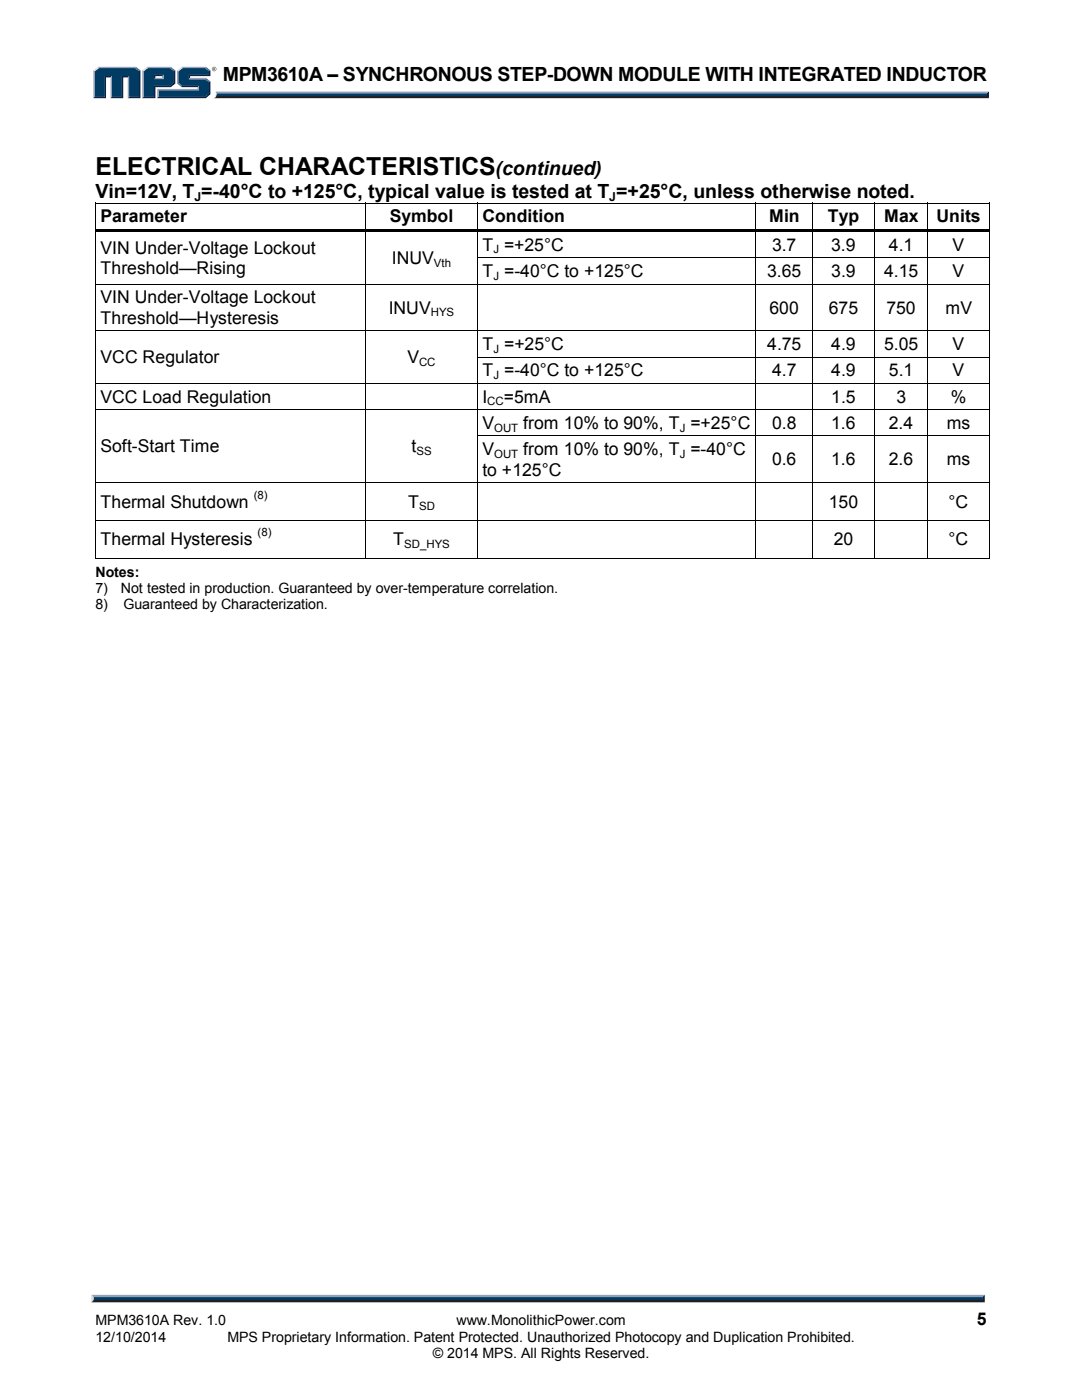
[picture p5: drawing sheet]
<svg xmlns="http://www.w3.org/2000/svg" width="216mm" height="279mm" viewBox="0 0 216 279" stroke-linecap="round" stroke-linejoin="round" font-family="sans-serif">
<path d="M43 18.3h154.3l-.4 .7h-153.7z" fill="#94a0b9"/>
<path d="M43.2 19l153.7-.1 .4 .7h-154.7l.4-.3z" fill="#231f20"/>
<path d="M196.9 18.7l.4-.4v1.3l-.4-.4z" fill="#001339"/>
<path d="M43.2 18.7h153.7v.5h-153.8z" fill="#003b63"/>
<path d="M43 18.3l.2 .5a.79 .79 0 0 1-.6 .8l.1-.1a1.23 1.23 0 0 0 .3-1.2z" fill="#dcddde"/>
<path d="M30.7 15.8l.3-.3h1.4l.2 .3z" fill="#94a0b9"/>
<g fill="#003b63">
<path d="M18.9 14.2l.8-.6h7.2l.9 .6v5.1h-2v-4.1h-1.5v4.1h-2v-4.1h-1.4v4.1h-2z"/>
<path d="M28.7 14.2l.8-.6h2.1v1.3h-.9v.9h1.9v-.9h-1.2v-1.3h2.5l.8 .6v2.3l-.8 .6h-3.2v2.2h-2z"/>
<path d="M31.6 18h8v-.9h-3.2l-.8-.6v-2.3l.8-.6h4.5l.8 .6v.7h-4v.9h3.2l.8 .6v2.2l-.8 .7h-9.3z"/>
</g>
<path d="M36.3 13.5h4.8" fill="none" stroke="#94a0b9" stroke-width=".26"/>
<path d="M35.3 14l1-.7 .1 .3-.8 .6z" fill="#dcddde"/>
<path d="M35.5 14v2.7" fill="none" stroke="#94a0b9" stroke-width=".27"/>
<path d="M35.3 16.7l.3-.2 .8 .6-.1 .3z" fill="#547194"/>
<path d="M36.3 17.3h3.4" fill="none" stroke="#001339" stroke-width=".26"/>
<g fill="#94a0b9">
<path d="M31.4 17.7h8v-.3l.3-.3v.9h-8.1z"/>
<path d="M31.4 17.7l.2 .3v1.3l-.2 .3z"/>
</g>
<path d="M37.7 14.9h4v-.7l.3-.2v1.2h-4.1v.3l-.2 .3z" fill="#001339"/>
<path d="M37.7 15.7h3.4" fill="none" stroke="#94a0b9" stroke-width=".26"/>
<path d="M41.1 15.5l.9 .7-.3 .2-.8-.6z" fill="#547194"/>
<g fill="#001339">
<path d="M31.4 19.6l.2-.3h9.3l.8-.7v-2.2l.3-.2v2.6l-.9 .8z"/>
<path d="M30.7 17.1h3.2l.8-.6v-2.3l.3-.2v2.7l-.9 .7h-3.1v2.2h-2.6l.3-.3h2z"/>
</g>
<path d="M34.1 13.3l.9 .7-.3 .2-.8-.6z" fill="#547194"/>
<path d="M29.3 13.5h4.8" fill="none" stroke="#94a0b9" stroke-width=".26"/>
<path d="M28.4 14l.9-.7 .2 .3-.8 .6z" fill="#dcddde"/>
<path d="M28.5 14v5.6" fill="none" stroke="#94a0b9" stroke-width=".27"/>
<path d="M32.4 15.2l.2-.3v.9l-.2-.3z" fill="#94a0b9"/>
<g fill="#001339">
<path d="M30.7 14.9h1.9l-.2 .3h-1.4v.3l-.3 .3z"/>
<path d="M27.8 14.2l.2-.2v5.6h-2.5l.3-.3h2z"/>
</g>
<path d="M27.1 13.3l.9 .7-.2 .2-.9-.6z" fill="#547194"/>
<path d="M19.5 13.5h7.6" fill="none" stroke="#94a0b9" stroke-width=".26"/>
<path d="M18.6 14l.9-.7 .2 .3-.8 .6z" fill="#dcddde"/>
<path d="M18.8 14v5.6" fill="none" stroke="#94a0b9" stroke-width=".27"/>
<path d="M20.9 15.2h1.4l-.2 .3h-.9v4.1h-2.6l.3-.3h2z" fill="#001339"/>
<path d="M22.2 15.2v4.4" fill="none" stroke="#94a0b9" stroke-width=".27"/>
<path d="M24.3 15.2h1.5l-.3 .3h-.9v4.1h-2.5l.2-.3h2z" fill="#001339"/>
<path d="M25.6 15.2v4.4" fill="none" stroke="#94a0b9" stroke-width=".27"/>
<path d="M41.1 13.3l.9 .7-.3 .2-.8-.6z" fill="#547194"/>
<g fill="#231f20">
<path d="M18.7 259.2h177.4l.4 .7h-178.3z"/>
<path d="M42.3 13.8a.45 .45 0 0 1 .9 0 .45 .45 0 0 1-.9 0zM42.4 13.8a.37 .37 0 0 0 .7 0 .37 .37 0 0 0-.7 0zM42.6 13.5l.3 .1v.4l-.2-.2-.1 .2zM42.6 13.6v.2l.2-.1z"/>
</g>
<path d="M18.3 258.4h178.2l-.4 .8h-177.4z" fill="#94a0b9"/>
<path d="M196.5 258.4v1.5l-.4-.4v-.6z" fill="#001339"/>
<path d="M18.7 258.9h177.4v.6h-177.4z" fill="#003b63"/>
<path d="M18.2 258.4l.5 .5v.5l-.5 .5z" fill="#dcddde"/>
<g fill="#000">
<path d="M19 40.5h.1v.6h-.1zM19 45.7h.1v1.1h-.1zM19 51.3h.1v.7h-.1zM19 56.6h.1v.7h-.1zM19.1 45.7h53.8v.5h-53.8zM72.9 40.5h.2v.6h-.2zM72.9 46.2h.2v.6h-.2zM72.9 45.7h22.3v.5h-22.3zM72.9 51.3h.2v.7h-.2zM72.9 56.6h.2v.7h-.2zM95.2 40.5h.1v.6h-.1zM95.2 46.2h.1v.6h-.1z"/>
<path d="M95.2 45.7h55.5v.5h-55.5zM95.2 51.3h.1v.7h-.1zM95.2 56.6h.1v.7h-.1zM150.7 40.5h.2v.6h-.2zM150.7 46.2h.2v.6h-.2zM150.7 45.7h11.4v.5h-11.4zM150.7 51.3h.2v.7h-.2zM150.7 56.6h.2v.7h-.2zM162.1 40.5h.2v.6h-.2zM162.1 46.2h.2v.6h-.2zM162.1 45.7h12.4v.5h-12.4zM162.1 51.3h.2v.7h-.2z"/>
<path d="M162.1 56.6h.2v.7h-.2zM174.5 40.5h.1v.6h-.1zM174.5 46.2h.1v.6h-.1zM174.5 45.7h10.5v.5h-10.5zM174.5 51.3h.1v.7h-.1zM174.5 56.6h.1v.7h-.1zM185 40.5h.2v.6h-.2zM185 46.2h.2v.6h-.2zM185 45.7h12.4v.5h-12.4zM185 51.3h.2v.7h-.2zM185 56.6h.2v.7h-.2zM197.4 40.5h.1v.6h-.1z"/>
<path d="M197.4 40.5h.1v.1h-.1zM197.4 45.7h.1v1.1h-.1zM197.4 51.3h.1v.7h-.1zM197.4 56.6h.1v.7h-.1zM19 65.9h.1v.7h-.1zM19 71.2h.1v.6h-.1zM19 76.4h.1v.7h-.1zM72.9 65.9h.2v.7h-.2zM72.9 71.2h.2v.6h-.2zM72.9 76.4h.2v.7h-.2zM95.2 65.9h.1v.7h-.1zM95.2 71.2h.1v.6h-.1z"/>
<path d="M95.2 76.4h.1v.7h-.1zM150.7 65.9h.2v.7h-.2zM150.7 71.2h.2v.6h-.2zM150.7 76.4h.2v.7h-.2zM162.1 65.9h.2v.7h-.2zM162.1 71.2h.2v.6h-.2zM162.1 76.4h.2v.7h-.2zM174.5 65.9h.1v.7h-.1zM174.5 71.2h.1v.6h-.1zM174.5 76.4h.1v.7h-.1zM185 65.9h.2v.7h-.2zM185 71.2h.2v.6h-.2z"/>
<path d="M185 76.4h.2v.7h-.2zM197.4 65.9h.1v.7h-.1zM197.4 71.2h.1v.6h-.1zM197.4 76.4h.1v.7h-.1zM19 81.7h.1v.6h-.1zM19 86.9h.1v.7h-.1zM19 96.2h.1v.7h-.1zM72.9 81.7h.2v.6h-.2zM72.9 86.9h.2v.7h-.2zM72.9 96.2h.2v.7h-.2zM95.2 81.7h.1v.6h-.1zM95.2 86.9h.1v.7h-.1z"/>
<path d="M95.2 96.2h.1v.7h-.1zM150.7 81.7h.2v.6h-.2zM150.7 86.9h.2v.7h-.2zM150.7 96.2h.2v.7h-.2zM162.1 81.7h.2v.6h-.2zM162.1 86.9h.2v.7h-.2zM162.1 96.2h.2v.7h-.2zM174.5 81.7h.1v.6h-.1zM174.5 86.9h.1v.7h-.1zM174.5 96.2h.1v.7h-.1zM185 81.7h.2v.6h-.2zM185 86.9h.2v.7h-.2z"/>
<path d="M185 96.2h.2v.7h-.2zM197.4 81.7h.1v.6h-.1zM197.4 86.9h.1v.7h-.1zM197.4 96.2h.1v.7h-.1zM19 103.7h.1v.7h-.1zM72.9 103.7h.2v.7h-.2zM95.2 103.7h.1v.7h-.1zM150.7 103.7h.2v.7h-.2zM162.1 103.7h.2v.7h-.2zM174.5 103.7h.1v.7h-.1zM185 103.7h.2v.7h-.2zM197.4 103.7h.1v.7h-.1z"/>
<path d="M197.4 111.3h.1v.2h-.1z"/>
</g>
<g fill="none" stroke="#000" stroke-width=".2">
<path d="M19 40.6h53.9M19 41.1v4.6M19 46.8v4.5M19 52v4.6M19 57.3v8.6M19.1 56.7h53.8M73 41.1v4.6M73 46.8v4.5M73 52v4.6M73 57.3v8.6M73.1 40.6h22.1M73.1 56.7h22.1"/>
<path d="M95.2 41.1v4.6M95.2 46.8v4.5M95.2 52v4.6M95.2 57.3v8.6M95.3 40.6h55.4M95.3 51.4h55.4M95.3 56.7h55.4M150.8 41.1v4.6M150.8 46.8v4.5M150.8 52v4.6M150.8 57.3v8.6M150.9 40.6h11.2"/>
<path d="M150.9 51.4h11.2M150.9 56.7h11.2M162.2 41.1v4.6M162.2 46.8v4.5M162.2 52v4.6M162.2 57.3v8.6M162.3 40.6h12.2M162.3 51.4h12.2M162.3 56.7h12.2M174.5 41.1v4.6M174.5 46.8v4.5M174.5 52v4.6"/>
<path d="M174.5 57.3v8.6M174.6 40.6h10.4M174.6 51.4h10.4M174.6 56.7h10.4M185.1 41.1v4.6M185.1 46.8v4.5M185.1 52v4.6M185.1 57.3v8.6M185.2 40.6h12.2M185.2 51.4h12.2M185.2 56.7h12.2M197.4 41.1v4.6"/>
<path d="M197.4 46.8v4.5M197.4 52v4.6M197.4 57.3v8.6M19 66.6v4.6M19 71.8v4.6M19 77.1v4.6M19.1 66h53.8M19.1 76.5h53.8M73 66.6v4.6M73 71.8v4.6M73 77.1v4.6M73.1 66h22.1"/>
<path d="M73.1 76.5h22.1M95.2 66.6v4.6M95.2 71.8v4.6M95.2 77.1v4.6M95.3 66h55.4M95.3 71.2h55.4M95.3 76.5h55.4M150.8 66.6v4.6M150.8 71.8v4.6M150.8 77.1v4.6M150.9 66h11.2M150.9 71.2h11.2"/>
<path d="M150.9 76.5h11.2M162.2 66.6v4.6M162.2 71.8v4.6M162.2 77.1v4.6M162.3 66h12.2M162.3 71.2h12.2M162.3 76.5h12.2M174.5 66.6v4.6M174.5 71.8v4.6M174.5 77.1v4.6M174.6 66h10.4M174.6 71.2h10.4"/>
<path d="M174.6 76.5h10.4M185.1 66.6v4.6M185.1 71.8v4.6M185.1 77.1v4.6M185.2 66h12.2M185.2 71.2h12.2M185.2 76.5h12.2M197.4 66.6v4.6M197.4 71.8v4.6M197.4 77.1v4.6M19 82.3v4.6M19 87.6v8.6"/>
<path d="M19 96.9v6.8M19.1 81.7h53.8M19.1 96.3h53.8M73 82.3v4.6M73 87.6v8.6M73 96.9v6.8M73.1 81.7h22.1M73.1 96.3h22.1M95.2 82.3v4.6M95.2 87.6v8.6M95.2 96.9v6.8M95.3 81.7h55.4"/>
<path d="M95.3 87h55.4M95.3 96.3h55.4M150.8 82.3v4.6M150.8 87.6v8.6M150.8 96.9v6.8M150.9 81.7h11.2M150.9 87h11.2M150.9 96.3h11.2M162.2 82.3v4.6M162.2 87.6v8.6M162.2 96.9v6.8M162.3 81.7h12.2"/>
<path d="M162.3 87h12.2M162.3 96.3h12.2M174.5 82.3v4.6M174.5 87.6v8.6M174.5 96.9v6.8M174.6 81.7h10.4M174.6 87h10.4M174.6 96.3h10.4M185.1 82.3v4.6M185.1 87.6v8.6M185.1 96.9v6.8M185.2 81.7h12.2"/>
<path d="M185.2 87h12.2M185.2 96.3h12.2M197.4 82.3v4.6M197.4 87.6v8.6M197.4 96.9v6.8M19 111.4h53.9M19 104.4v7.1M19.1 103.8h53.8M73 104.4v7.1M73.1 103.8h22.1M73.1 111.4h22.1M95.2 104.4v7.1"/>
<path d="M95.3 103.8h55.4M95.3 111.4h55.4M150.8 104.4v7.1M150.9 103.8h11.2M150.9 111.4h11.2M162.2 104.4v7.1M162.3 103.8h12.2M162.3 111.4h12.2M174.5 104.4v7.1M174.6 103.8h10.4M174.6 111.4h10.4M185.1 104.4v7.1"/>
<path d="M185.2 103.8h12.2M185.2 111.4h12.2M197.4 104.4v7.1"/>
</g>
<text font-size="5" x="19" y="34.9">ELECTRICAL CHARACTERISTICS</text>
<g font-size="3.9">
<text x="44.4" y="16.3">MPM3610A – SYNCHRONOUS STEP-DOWN MODULE WITH INTEGRATED INDUCTOR</text>
<text x="98.9" y="34.9">(continued)</text>
<text x="19.1" y="39.5">Vin=12V, T =-40°C to +125°C, typical value is tested at T =+25°C, unless otherwise noted.</text>
</g>
<g font-size="3.5">
<text x="20.1" y="44.4">Parameter</text>
<text x="77.8" y="44.4">Symbol</text>
<text x="96.3" y="44.4">Condition</text>
<text x="153.5" y="44.4">Min</text>
<text x="165.2" y="44.4">Typ</text>
<text x="176.4" y="44.4">Max</text>
<text x="186.9" y="44.4">Units</text>
<text x="20.1" y="50.6">VIN Under-Voltage Lockout</text>
<text x="78.2" y="52.7">INUV</text>
<text x="96.3" y="50">T =+25°C</text>
<text x="154" y="50">3.7</text>
<text x="165.9" y="50">3.9</text>
<text x="177.4" y="50">4.1</text>
<text x="190.1" y="50">V</text>
<text x="20.1" y="54.7">Threshold—Rising</text>
<text x="96.3" y="55.3">T =-40°C to +125°C</text>
<text x="153.1" y="55.3">3.65</text>
<text x="165.9" y="55.3">3.9</text>
<text x="176.4" y="55.3">4.15</text>
<text x="190.1" y="55.3">V</text>
<text x="20.1" y="60.5">VIN Under-Voltage Lockout</text>
<text x="20.1" y="64.6">Threshold—Hysteresis</text>
<text x="77.6" y="62.6">INUV</text>
<text x="153.5" y="62.6">600</text>
<text x="165.4" y="62.6">675</text>
<text x="176.9" y="62.6">750</text>
<text x="188.6" y="62.6">mV</text>
<text x="96.3" y="69.8">T =+25°C</text>
<text x="153.1" y="69.8">4.75</text>
<text x="165.9" y="69.8">4.9</text>
<text x="176.4" y="69.8">5.05</text>
<text x="190.1" y="69.8">V</text>
<text x="20.1" y="72.5">VCC Regulator</text>
<text x="81.3" y="72.5">V</text>
<text x="96.3" y="75.1">T =-40°C to +125°C</text>
<text x="154.1" y="75.1">4.7</text>
<text x="165.9" y="75.1">4.9</text>
<text x="177.4" y="75.1">5.1</text>
<text x="190.1" y="75.1">V</text>
<text x="20.1" y="80.3">VCC Load Regulation</text>
<text x="96.3" y="80.3">I</text>
<text x="100.5" y="80.3">=5mA</text>
<text x="165.9" y="80.3">1.5</text>
<text x="178.9" y="80.3">3</text>
<text x="189.7" y="80.3">%</text>
<text x="96.3" y="85.6">V</text>
<text x="104.4" y="85.6">from 10% to 90%, T =+25°C</text>
<text x="154.1" y="85.6">0.8</text>
<text x="165.9" y="85.6">1.6</text>
<text x="177.4" y="85.6">2.4</text>
<text x="188.9" y="85.6">ms</text>
<text x="20.1" y="90.3">Soft-Start Time</text>
<text x="82.1" y="90.3">t</text>
<text x="96.3" y="90.8">V</text>
<text x="96.3" y="94.9">to +125°C</text>
<text x="104.4" y="90.8">from 10% to 90%, T =-40°C</text>
<text x="154.1" y="92.9">0.6</text>
<text x="165.9" y="92.9">1.6</text>
<text x="177.4" y="92.9">2.6</text>
<text x="188.9" y="92.9">ms</text>
<text x="20.1" y="101.3">Thermal Shutdown</text>
<text x="81.4" y="101.3">T</text>
<text x="165.4" y="101.3">150</text>
<text x="189.3" y="101.3">°C</text>
<text x="20.1" y="108.8">Thermal Hysteresis</text>
<text x="78.4" y="108.8">T</text>
<text x="166.4" y="108.8">20</text>
<text x="189.3" y="108.8">°C</text>
<text x="194.9" y="264.5">5</text>
</g>
<g font-size="2.8">
<text x="19" y="115.1">Notes:</text>
<text x="19" y="118.4">7)</text>
<text x="24.1" y="118.4">Not tested in production. Guaranteed by over-temperature correlation.</text>
<text x="19" y="121.6">8)</text>
<text x="24.6" y="121.6">Guaranteed by Characterization.</text>
<text x="19" y="267.9">12/10/2014</text>
<text x="19" y="264.5">MPM3610A Rev. 1.0</text>
<text x="45.4" y="267.9">MPS Proprietary Information. Patent Protected. Unauthorized Photocopy and Duplication Prohibited.</text>
<text x="91.1" y="264.5">www.MonolithicPower.com</text>
<text x="86.4" y="271.1">© 2014 MPS. All Rights Reserved.</text>
</g>
<g font-size="2.5">
<text x="38.8" y="40.1">J</text>
<text x="121.6" y="40.1">J</text>
</g>
<g font-size="2.3">
<text x="86.6" y="53.2">Vth</text>
<text x="98.5" y="50.6">J</text>
<text x="98.5" y="55.8">J</text>
<text x="85.9" y="63.1">HYS</text>
<text x="98.5" y="70.4">J</text>
<text x="83.6" y="73">CC</text>
<text x="98.5" y="75.6">J</text>
<text x="97.2" y="80.9">CC</text>
<text x="98.6" y="86.1">OUT</text>
<text x="135.6" y="86.1">J</text>
<text x="83.1" y="90.8">SS</text>
<text x="98.6" y="91.4">OUT</text>
<text x="135.6" y="91.4">J</text>
<text x="50.6" y="99.5">(8)</text>
<text x="83.7" y="101.9">SD</text>
<text x="51.4" y="107.1">(8)</text>
<text x="80.6" y="109.4">SD_HYS</text>
</g>
</svg>
